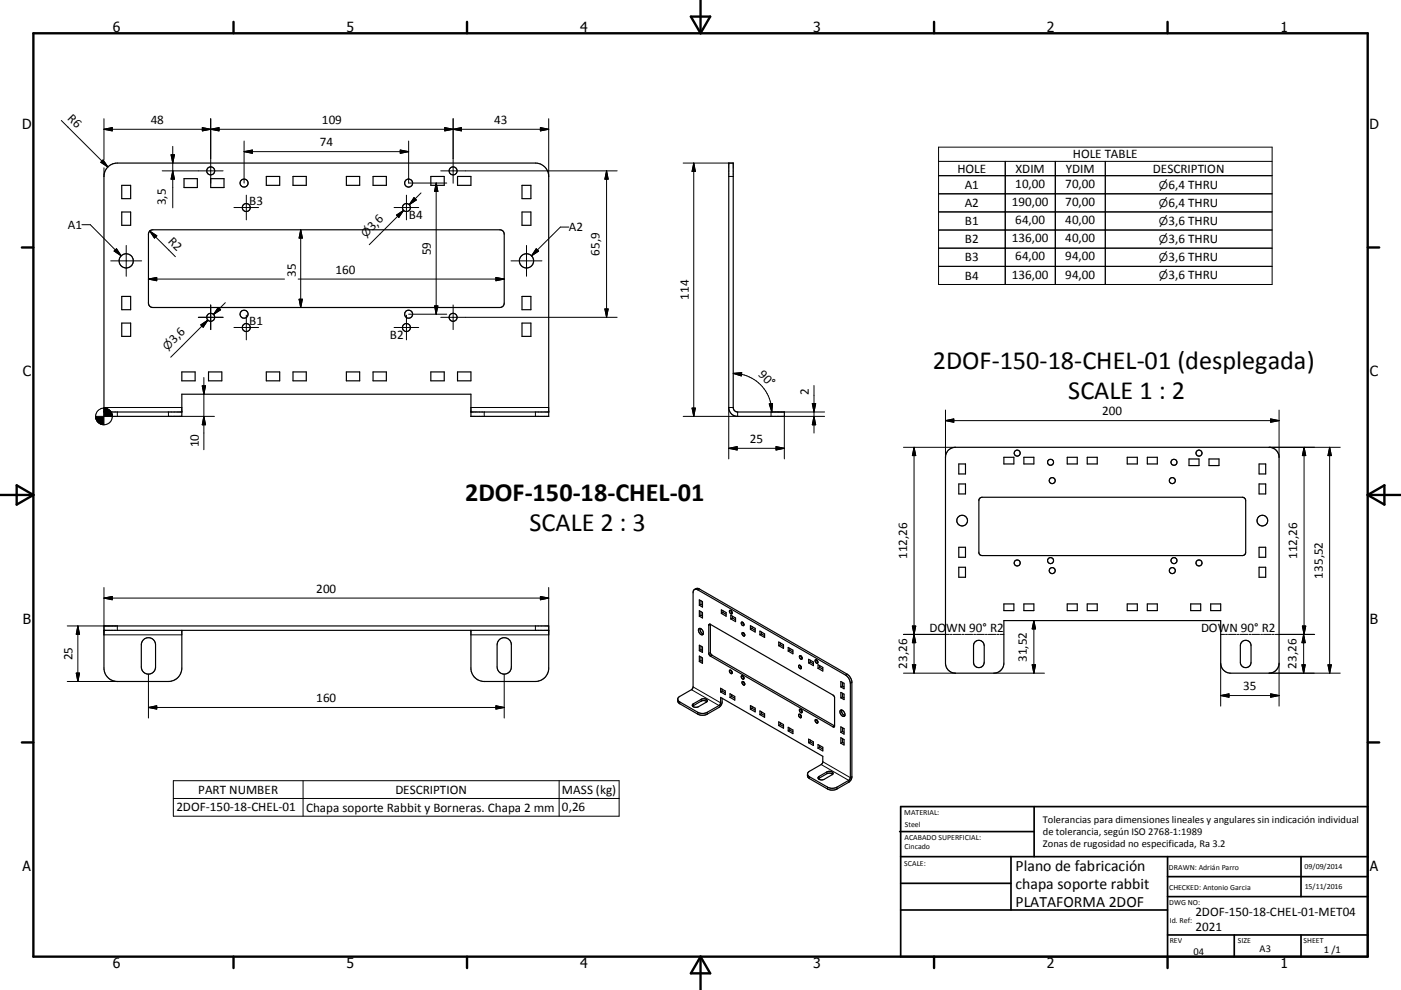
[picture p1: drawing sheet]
<svg xmlns="http://www.w3.org/2000/svg" width="420mm" height="297mm" viewBox="0 0 420 297" stroke-linecap="round" stroke-linejoin="round" font-family="sans-serif">
<g fill="none" stroke="#000" stroke-width=".36">
<path d="M32.5 49.9l1.3-.7 1.4-.3h125.3a4 4 0 0 1 4 4v72h-23.3v-6.6h-86.7v6.6h-23.3v-72l.2-1.4zM36.5 55.6h2.7v4h-2.7zM55.2 53.6h4v2.7h-4zM63.2 53.6h4v2.7h-4zM79.8 52.9h4.1v2.7h-4.1zM87.8 52.9h4v2.7h-4zM103.8 52.9h4v2.7h-4zM111.8 52.9h4v2.7h-4zM129.2 52.9h4v2.7h-4zM137.2 52.9h4v2.7h-4zM156.5 55.6h2.7v4h-2.7zM218.5 48.9h1.3v73.4a1.35 1.35 0 0 0 1.4 1.3h14v1.3h-14a2.62 2.62 0 0 1-2.7-2.6z"/>
<path d="M36.5 63.6h2.7v4h-2.7zM44.9 69.3l.9-.4h104a1.3 1.3 0 0 1 1.4 1.4v20.6a1.3 1.3 0 0 1-1.4 1.4h-104a1.3 1.3 0 0 1-1.3-1.4v-20.6zM156.5 63.6h2.7v4h-2.7zM36.5 96.9h2.7v4h-2.7zM36.5 88.9h2.7v4h-2.7zM156.5 96.9h2.7v4h-2.7zM156.5 88.9h2.7v4h-2.7zM54.5 111.6h4v2.7h-4zM62.5 111.6h4v2.7h-4zM79.8 111.6h4.1v2.7h-4.1zM87.8 111.6h4v2.7h-4zM103.8 111.6h4v2.7h-4z"/>
<path d="M111.8 111.6h4v2.7h-4zM129.2 111.6h4v2.7h-4zM137.2 111.6h4v2.7h-4zM31.2 123.6h23.3M141.2 123.6h23.3M284.3 135.1l1-.7 1.2-.2h94a2.99 2.99 0 0 1 3 3v61.8a3 3 0 0 1-3 3h-11.5a2.99 2.99 0 0 1-3-3v-12.8h-65v12.8a3 3 0 0 1-3 3h-11.5a2.99 2.99 0 0 1-3-3v-61.8l.2-1.2zM287.5 139.2h2v3h-2zM301 137.2h3v2h-3zM307 137.2h3v2h-3zM320 137.2h3v2h-3zM326 137.2h3v2h-3zM338 137.2h3v2h-3z"/>
<path d="M344 137.2h3v2h-3zM356.5 137.7h3v2h-3zM362.5 137.7h3v2h-3zM377.5 139.2h2v3h-2zM287.5 145.2h2v3h-2zM293.7 149.6l.8-.4h78.2l.6 .4 .2 .6-.1 15.7-.3 .6-.6 .2h-78.3l-.4-.2-.3-.6v-15.9zM377.5 145.2h2v3h-2zM208.2 176.9l.6-.4 .9 .2 44.3 25.6a3.4 3.4 0 0 1 1.4 2.1v28.9l-.7 1.3-3.8 2.1a3.2 3.2 0 0 1-2.8 0l-5.4-3.1a1.28 1.28 0 0 1 0-2.2l3.8-2.3 .2-.6v-1.6l-30.7-17.7v1.7l-.3 .7-3.7 2.1a2.95 2.95 0 0 1-2.8 0l-5.4-3.1-.6-.7M209.7 180l.9 .5v1.6l-.9-.5zM287.5 170.2h2v3h-2zM287.5 164.2h2v3h-2zM377.5 170.2h2v3h-2z"/>
<path d="M377.5 164.2h2v3h-2zM31.2 189.1h133.3M43.1 191.9a2.14 2.14 0 0 1 2.3-.4 2.14 2.14 0 0 1 1.2 2v6.6a2.13 2.13 0 0 1-2.1 2.1 2.13 2.13 0 0 1-2.1-2.1v-7zM54.5 189.1v11.3a4 4 0 0 1-4 4.1h-15.3a4 4 0 0 1-4-4.1v-12.6h133.3v12.6a4 4 0 0 1-4 4.1h-15.3a4 4 0 0 1-4-4.1v-11.3M149.5 192.1a2.13 2.13 0 0 1 2.4-.7 2.13 2.13 0 0 1 1.4 2.1v6.6a2.14 2.14 0 0 1-2.1 2.1 2.14 2.14 0 0 1-2.2-2.1v-6.6zM209.5 188.7a1.12 1.12 0 0 1 1.2 .5 1.12 1.12 0 0 1-.1 1.3 1.33 1.33 0 0 1-1.1-1.8zM209.7 183.2l.9 .6v1.6l-.9-.5zM209.7 193.6l.9 .5v1.6l-.9-.5zM209.7 196.8l.9 .6v1.6l-.9-.5zM209.9 188.5a1.5 1.5 0 0 0 1 1.7M210.2 194.9l.4 .3M210.2 194.9l-.5 .3"/>
<path d="M210.2 180.2v1.1M210.2 183.5v1.1M210.2 193.8v1.1M210.2 197.1v1.1M210.2 184.6l-.5 .3M210.2 184.6l.4 .3M210.2 181.3l-.5 .3M210.2 181.3l.4 .3M210.2 198.2l.4 .3M210.2 198.2l-.5 .3M212.6 187.4l.4-.1 36.9 21.3 .3 .6v8.8l-.4 .1-37-21.3-.3-.8zM213 187.3v8.4l.3 .8 36.9 21.3"/>
<path d="M216.3 183l1.4 .8v1.1l-1.4-.9zM216.8 183.2v.6M216.8 183.8l-.5 .2M216.8 183.8l.9 .5M218.8 183.1a.58 .58 0 0 1 .6 .4 .58 .58 0 0 1-.2 .7l-.4-.5zM219.1 184.6l1.4 .8v1.1l-1.4-.8zM219.1 183.2l.4 .6M219.6 184.9v.5M219.6 185.4l-.5 .3M219.6 185.4l.9 .5M222.5 189.8a.57 .57 0 0 1 .7 .3 .57 .57 0 0 1-.2 .7 .78 .78 0 0 1-.5-1zM222.7 186.7a.49 .49 0 0 0-.5 .5 .49 .49 0 0 0 .5 .5h.3l.1-.3"/>
<path d="M222.7 186.7l.4 .7M222.9 189.8l.4 .7M225 187.7l1.4 .8v1.1l-1.4-.8zM225.5 188v.5M225.5 188.5l.9 .6M225.5 188.5l-.5 .3M227.8 189.3l1.4 .9v1l-1.4-.8zM228.3 190.2l.9 .5M228.3 190.2l-.5 .2M228.3 189.6v.6M233.5 192.6l1.4 .8v1.1l-1.4-.8zM234 192.9v.5"/>
<path d="M234 193.4l-.5 .3M234 193.4l.9 .6M236.3 194.2l1.4 .9v1l-1.4-.8zM236.8 194.5v.6M236.8 195.1l-.5 .2M236.8 195.1l.9 .5M239.5 199.6a.57 .57 0 0 1 .7 .3 .57 .57 0 0 1-.2 .7 .78 .78 0 0 1-.5-1zM239.7 196.8a.57 .57 0 0 1 .7 .3 .57 .57 0 0 1-.2 .7l-.5-.5zM239.9 199.6l.4 .7M240.1 196.8l.4 .6M242.4 197.8l1.5 .8v1.1l-1.5-.8zM242.9 198.6l1 .5"/>
<path d="M242.9 198.6l-.5 .3M242.9 198.1v.5M244.4 198a.58 .58 0 0 1 .7 .3 .58 .58 0 0 1-.2 .7 .79 .79 0 0 1-.5-1zM244.9 198l.3 .7M245.3 199.4l1.4 .8v1.1l-1.4-.8zM245.7 199.7v.5M292.3 192.6a1.61 1.61 0 0 1 1.8-.4 1.61 1.61 0 0 1 1 1.5v5a1.6 1.6 0 0 1-1.6 1.6 1.6 1.6 0 0 1-1.6-1.6v-5zM301 181.2h3v2h-3zM307 181.2h3v2h-3zM320 181.2h3v2h-3zM326 181.2h3v2h-3zM338 181.2h3v2h-3z"/>
<path d="M344 181.2h3v2h-3zM357 181.2h3v2h-3zM363 181.2h3v2h-3zM372.3 192.6a1.6 1.6 0 0 1 1.8-.4 1.6 1.6 0 0 1 1 1.5v5a1.6 1.6 0 0 1-1.6 1.6 1.6 1.6 0 0 1-1.6-1.6v-5zM207.7 211.3l2.5-1.5a1.05 1.05 0 0 1 1.1-.2 1.05 1.05 0 0 1 .7 .8l-2.8 1.7a1.01 1.01 0 0 1-1.6-.7zM211.9 210.5a1.52 1.52 0 0 0-1.7-.2l-2.5 1.6M216 206.5l1.4 .8v1.1l-1.4-.8zM216.5 206.8v.5M216.5 209.5v1.3l-.6 1.1-3.9 2.4a3.2 3.2 0 0 1-2.8 0l-5.4-3.2a1.29 1.29 0 0 1 0-2.2l3.5-2 .5-.8v-28.3a.86 .86 0 0 1 .4-.9 .86 .86 0 0 1 1 .1l44.3 25.5a3.1 3.1 0 0 1 1.4 2.5v28.6l-.3 .4-3.9 2.3-1.4 .2-.9-.2-5.7-3.3-.6-.7M216.5 207.3l-.5 .3M216.5 207.3l.9 .6M218.8 201.1a.58 .58 0 0 1 .6 .3 .58 .58 0 0 1-.2 .7l-.4-.4z"/>
<path d="M218.9 208.1l1.4 .8v1.1l-1.4-.8zM219.1 201.1l.4 .7M219.4 208.4v.5M219.4 208.9l-.5 .3M219.4 208.9l.9 .6M222.3 202.8a.57 .57 0 0 1 .7 .3 .57 .57 0 0 1-.2 .7 .77 .77 0 0 1-.5-1zM222.5 204.5a.59 .59 0 0 1 .7 .3 .59 .59 0 0 1-.2 .7 .79 .79 0 0 1-.5-1zM222.7 202.8l.4 .6M222.9 204.6l.4 .6M225 211.7l1.4 .8v1.1l-1.4-.8zM225.5 211.9v.6M225.5 212.5l-.5 .3"/>
<path d="M225.5 212.5l.9 .5M227.8 213.3l1.4 .8v1.1l-1.4-.8zM228.3 213.6v.5M228.3 214.1l-.5 .3M228.3 214.1l.9 .6M233.5 216.6l1.4 .8v1.1l-1.4-.8zM234 216.8v.6M234 217.4l-.5 .3M234 217.4l.9 .5M236.3 218.2l1.4 .8v1.1l-1.4-.8zM236.8 219l.9 .6M236.8 219l-.5 .3"/>
<path d="M236.8 218.5v.5M239.5 214.3a.59 .59 0 0 1 .6 .3 .59 .59 0 0 1-.1 .7 .79 .79 0 0 1-.5-1zM239.7 212.8a.58 .58 0 0 1 .7 .3 .58 .58 0 0 1-.2 .8l-.5-.7zM239.9 214.3l.4 .7M240.1 212.8l.4 .7M244.4 215.9a.59 .59 0 0 1 .7 .3 .59 .59 0 0 1-.2 .7 .79 .79 0 0 1-.5-1zM244.9 216l.3 .6M245.7 200.2l1 .6M245.7 200.2l-.4 .3M251.9 213.1a1.13 1.13 0 0 1 1.2 .6 1.13 1.13 0 0 1-.1 1.2 1.37 1.37 0 0 1-1.1-1.8zM252.1 204.5l1 .5v1.6l-1-.5zM252.1 207.7l1 .6v1.6l-1-.5z"/>
<path d="M252.1 218.1l1 .5v1.6l-1-.5zM252.3 213a1.52 1.52 0 0 0 1 1.7M252.6 204.7v1.1M252.6 208v1.1M252.6 218.3v1.1M252.6 209.1l.5 .3M252.6 209.1l-.5 .3M252.6 205.8l.5 .3M252.6 205.8l-.5 .3M252.6 219.4l.5 .3M252.6 219.4l-.5 .3M242.4 221.8l1.5 .8v1.1l-1.5-.9z"/>
<path d="M242.9 222v.6M242.9 222.6l-.5 .2M242.9 222.6l1 .5M245.3 223.4l1.4 .8v1.1l-1.4-.8zM245.3 233.2l2.6-1.6a1.08 1.08 0 0 1 1.8 .6l-2.6 1.6a1.08 1.08 0 0 1-1.8-.6zM245.7 223.7v.5M245.7 224.2l-.4 .3M245.7 224.2l1 .5M249.7 232.3a1.63 1.63 0 0 0-1.8-.2l-2.5 1.5M252.1 221.3l1 .6v1.6l-1-.5zM252.6 222.7l.5 .3M252.6 222.7l-.5 .3"/>
<path d="M252.6 221.6v1.1"/>
<circle cx="63.2" cy="51.3" r="1.21"/>
<circle cx="73.2" cy="54.9" r="1.21"/>
<circle cx="122.5" cy="54.9" r="1.21"/>
<circle cx="135.8" cy="51.3" r="1.2"/>
<circle cx="37.8" cy="78.3" r="2.14"/>
<circle cx="73.8" cy="62.3" r="1.2"/>
<circle cx="121.8" cy="62.3" r="1.2"/>
<circle cx="157.9" cy="78.3" r="2.13"/>
<circle cx="63.2" cy="95.2" r="1.2"/>
<circle cx="73.2" cy="94.3" r="1.2"/>
<circle cx="73.8" cy="98.3" r="1.2"/>
<circle cx="121.8" cy="98.3" r="1.2"/>
<circle cx="122.5" cy="94.3" r="1.21"/>
<circle cx="135.8" cy="95.2" r="1.2"/>
<circle cx="305" cy="135.9" r=".9"/>
<circle cx="315" cy="138.7" r=".9"/>
<circle cx="352" cy="138.7" r=".9"/>
<circle cx="359.5" cy="135.9" r=".9"/>
<circle cx="288.5" cy="156.2" r="1.61"/>
<circle cx="315.5" cy="144.2" r=".9"/>
<circle cx="351.5" cy="144.2" r=".9"/>
<circle cx="378.5" cy="156.2" r="1.6"/>
<circle cx="305" cy="168.9" r=".89"/>
<circle cx="315" cy="168.2" r=".9"/>
<circle cx="315.5" cy="171.2" r=".9"/>
<circle cx="351.5" cy="171.2" r=".89"/>
<circle cx="352" cy="168.2" r=".9"/>
<circle cx="359.5" cy="168.9" r=".9"/>
</g>
<g fill="none" stroke="#000" stroke-width=".3">
<path d="M18.4 36.1l13.9 14M31.2 38.8h133.3M31.2 38.8l2.5-.5v1zM31.2 35.6v12.3M60.7 38.3l2.5 .5-2.5 .5zM63.2 38.8l2.5-.5v1zM63.2 35.6v19.4M133.3 38.3l2.6 .5-2.6 .5zM135.9 35.6v19.4M135.9 38.8l2.4-.5v1zM162 38.3l2.5 .5-2.5 .5zM164.5 35.6v17.3"/>
<path d="M30.9 48l1.4 2.1-2.1-1.4zM31.2 50.3v2.6M48.6 51.3h18.3M51.3 46.4h1l-.5 2.5zM51.8 51.3l.5 2.4h-1zM51.8 43.9v18.5M73.2 45.5h49.3M73.2 45.5l2.5-.5v1zM73.2 42.3v12.6M73.8 58.6v7.4M120 45l2.5 .5-2.5 .5zM121.9 58.6v7.4"/>
<path d="M122.5 42.3v12.6h11.4M124.1 59.3l.7 .7-2.1 1.4zM126.2 57.9l-3.5 3.5M130.8 54.9v39.4M130.8 54.9l.5 2.5h-1zM132.1 51.3h52.9M181.9 51.3v43.9M181.9 51.3l.4 2.4h-1zM204.8 48.9h15M208 48.9v76M208 48.9l.5 2.5h-1zM218.5 52.9h1.3"/>
<path d="M281.4 48.4h100M281.4 52.7h100M281.4 58.1h100M281.4 44.1h100v41.2h-100zM301.4 48.4v36.9M316.4 48.4v36.9M331.4 48.4v36.9M24.6 67.4h2.5l9.2 9.3M33.2 78.3h9.3M34.2 75.3l.7-.7 1.4 2.1zM37.8 73.6v9.3M44.9 69.3l7.7 7.7"/>
<path d="M44.9 69.3l2.1 1.4-.7 .7zM45.8 70.3h.1M70.1 62.3h7.4M90.2 68.9v23.4M90.2 68.9l.5 2.5h-1zM118.1 62.3h7.4M118.9 64.5l2.1-1.4-1.4 2.1zM121 63.1l-10.3 10.3M153.2 78.3h9.3M157.9 73.6v9.3M160.8 74.6l.7 .7-2.2 1.5zM170.5 68.1h-2.5l-8.7 8.7"/>
<path d="M281.4 63.6h100M281.4 69h100M281.4 74.5h100M281.4 79.9h100M44.5 83.7h40.8M44.5 83.7l2.5-.5v1zM59.5 95.2h7.4M60.2 97.5l2.1-1.5-1.4 2.2zM62.3 96l-1.7 1.8M62.3 96l-11.1 11.2M63.2 91.5v7.4M65.4 92.2l.7 .7-2.1 1.4z"/>
<path d="M67.5 90.8l-3.5 3.5M70.1 98.3h7.4M73.8 94.6v7.4M89.4 83.7h61.8M89.7 89.8h1l-.5 2.5zM118.1 98.3h7.4M121.9 94.6v7.4M122.5 94.3h11.4M130.3 91.8h1l-.5 2.5zM132.1 95.2h52.9M135.9 91.5v7.4M148.7 83.2l2.5 .5-2.5 .5z"/>
<path d="M181.3 92.7h1l-.4 2.5zM60.6 115.8h1l-.5 2.5zM61.1 113.3v21.6M219.8 112a11.8 11.8 0 0 1 8.2 3.4 11.6 11.6 0 0 1 3.4 8.2M219.8 112l2.6-.2-.2 1zM244 115.6v14.3M31.2 122.3h23.3M35.2 123.6v1.3M50.5 123.6v1.3h13.8M61.1 124.9l.5 2.5h-1zM141.2 122.3h23.3M145.2 123.6v1.3"/>
<path d="M160.5 123.6v1.3M207.5 122.4h1l-.5 2.5zM218.5 134.5h16.7M218.5 134.5l2.5-.5v1zM219.8 122.3h-1.3v15.4M221.2 123.6v1.3h-16.4M230.6 121.2l1-.1-.2 2.5zM232.7 134l2.5 .5-2.5 .5zM234.6 123.6h-3.4v1.3M235.2 123.6h12M243.5 121.1h1l-.5 2.5zM244 124.9l.5 2.5h-1z"/>
<path d="M247.2 124.9h-12v12.8M270.9 134.2h15.6M274 134.2l.5 2.5h-1zM274 134.2v67.8M283.5 126.2h100M283.5 126.2l2.5-.5v1zM283.5 123v14.2M380.5 134.2h21.3M381 125.7l2.5 .5-2.5 .5zM383.5 123v14.2M391 134.2v56.1M391 134.2l.5 2.5h-1z"/>
<path d="M398.6 134.2l.6 2.5h-1.1zM398.6 134.2v67.8M31.2 176.3v14.2h23.3M31.2 179.4l2.5-.5v1zM31.2 179.4h133.3M162 178.9l2.5 .5-2.5 .5zM164.5 176.3v14.2h-23.3M209.7 176.7l-.5 .3M20.2 187.8h15v1.3M23.3 187.8l.5 2.5h-.9zM23.3 187.8v16.7M160.5 187.8v1.3"/>
<path d="M213 195.7l-.5 .3M213 187.3l-.5 .3M213.5 196.6l-.5 .2M270.9 190.3h13.7M273.5 187.8h1l-1 5h1zM273.5 199.4h1l-.5 2.6zM284.9 190.3h.6M285.8 190.3h2.3M288.4 190.3h.6M289.3 190.3h2.3M291.9 190.3h.6M292.8 190.3h2.3"/>
<path d="M295.4 190.3h.6M296.3 190.3h2.3M298.9 190.3h.6M299.8 190.3h1.2M309.5 199.4h1l-.5 2.6zM310 186.2v15.8M310 186.2l.5 2.5h-1zM366 190.3h1.1M366 199v12.8M367.4 190.3h.6M368.3 190.3h2.3M370.9 190.3h.6"/>
<path d="M371.8 190.3h2.3M374.4 190.3h.6M375.3 190.3h2.3M377.9 190.3h.6M378.8 190.3h2.3M381.4 190.3h.6M382.3 190.3h11.8M383.5 199v12.8M390.3 199.4h1l-.5 2.6zM390.5 187.8h1l-.5 2.5zM390.8 190.3v11.7M390.8 190.3l.5 2.5h-1z"/>
<path d="M398.1 199.4h1.1l-.6 2.6zM20.2 204.5h15M22.9 201.9h.9l-.5 2.6zM44.5 212.2l2.5-.5v1zM44.5 212.2h106.7M44.5 202.2v13.2M148.7 211.7l2.5 .5-2.5 .5zM151.2 202.2v13.2M203.8 210.6v.5M207.3 206.9l8.3 4.8M207.8 206.1l8.2 4.8M207.9 211.2v.5"/>
<path d="M209.2 213.7v.6M210.2 209.8v.5M212 213.7v.6M250.2 217.8l-.4 .3M254 202.3l-.5 .2M255.4 204.7l-.5 .3M270.9 202h15.6M298 202h15.1M366 208.7h17.5M366 208.7l2.5-.5v1zM380.5 202h21.3M381 208.2l2.5 .5-2.5 .5z"/>
<path d="M52 234.2h133.6v10.7h-133.6zM52 239.6h133.6M90.9 234.2v10.7M167.6 234.2v10.7M242.7 233v.6M245.6 232.9v.6M246.2 229.4l8.3 4.7v.6M246.7 228.5l8.2 4.8 .5-.3M247.9 231.6v.5M248.1 236.2v.5M250.9 236.2v.5"/>
<circle cx="31.2" cy="124.9" r="2.49"/>
</g>
<g fill="none" stroke="#000" stroke-width=".71">
<path d="M10 10h400v277h-400zM70 6.6v3.4M140 6.6v3.4M207.1 5h5.8l-2.9 5zM210 0v10M280 6.6v3.4M350 6.6v3.4M6.6 74.2h3.4M410 74.2h3.5M0 148.5h10M5 145.6l5 2.9-5 2.9zM410 148.5h10.1"/>
<path d="M410 148.5l5.1-2.9v5.8zM6.6 222.7h3.4M410 222.7h3.5M70 287v3.4M140 287v3.4M210 287v10M210 287l2.9 5h-5.8zM280 287v3.4M350 287v3.4"/>
</g>
<g fill="none" stroke="#000" stroke-width=".51">
<path d="M269.7 249.5h40.3M270 242h140v45h-140zM270 257h140M303.1 257v16M310 242v15M350 257v30M390.1 257v12M270 265h33.1M270 273h80M350 269h60M350 263h60M350 280.5h60"/>
<path d="M370 280.5v6.5M390.1 280.5v6.5"/>
</g>
<g fill="#000" stroke="#000" stroke-width=".3">
<path d="M31.2 38.8l2.5-.5v1zM60.7 38.3l2.5 .5-2.5 .5zM63.2 38.8l2.5-.5v1zM133.3 38.3l2.6 .5-2.6 .5zM135.9 38.8l2.4-.5v1zM162 38.3l2.5 .5-2.5 .5zM30.9 48l1.4 2.1-2.1-1.4zM51.3 46.4h1l-.5 2.5zM51.8 51.3l.5 2.4h-1zM73.2 45.5l2.5-.5v1zM120 45l2.5 .5-2.5 .5zM124.1 59.3l.7 .7-2.1 1.4z"/>
<path d="M130.8 54.9l.5 2.5h-1zM181.9 51.3l.4 2.4h-1zM208 48.9l.5 2.5h-1zM34.2 75.3l.7-.7 1.4 2.1zM44.9 69.3l2.1 1.4-.7 .7zM90.2 68.9l.5 2.5h-1zM118.9 64.5l2.1-1.4-1.4 2.1zM160.8 74.6l.7 .7-2.2 1.5zM44.5 83.7l2.5-.5v1zM60.2 97.5l2.1-1.5-1.4 2.2zM65.4 92.2l.7 .7-2.1 1.4zM89.7 89.8h1l-.5 2.5z"/>
<path d="M130.3 91.8h1l-.5 2.5zM148.7 83.2l2.5 .5-2.5 .5zM181.3 92.7h1l-.4 2.5zM60.6 115.8h1l-.5 2.5zM219.8 112l2.6-.2-.2 1zM28.7 124.9l.1 .7zM28.7 124.9l.2 1.1zM28.7 124.9l.4 1.4zM28.7 124.9l.6 1.7zM28.7 124.9l.8 1.9zM28.7 124.9l1.1 2.1zM28.7 124.9l1.4 2.3-.3-.2z"/>
<path d="M28.7 124.9l1.8 2.4-.4-.1zM28.7 124.9l2.1 2.5-.3-.1zM28.7 124.9l2.5 2.5h-.4zM31.2 122.4l2.5 2.5h-2.5zM28.7 124.9h2.5v2.5zM33.6 124.2l.1 .7zM33.5 123.9l.2 1zM33.3 123.6l.4 1.3zM33 123.3l.7 1.6zM32.8 123l.9 1.9zM32.5 122.8l1.2 2.1zM32.2 122.7l.3 .1 1.2 2.1z"/>
<path d="M31.9 122.5l.3 .2 1.5 2.2zM31.5 122.5h.4l1.8 2.4zM31.2 122.4l.3 .1 2.2 2.4zM61.1 124.9l.5 2.5h-1zM207.5 122.4h1l-.5 2.5zM218.5 134.5l2.5-.5v1zM230.6 121.2l1-.1-.2 2.5zM232.7 134l2.5 .5-2.5 .5zM243.5 121.1h1l-.5 2.5zM244 124.9l.5 2.5h-1zM274 134.2l.5 2.5h-1zM283.5 126.2l2.5-.5v1z"/>
<path d="M381 125.7l2.5 .5-2.5 .5zM391 134.2l.5 2.5h-1zM398.6 134.2l.6 2.5h-1.1zM31.2 179.4l2.5-.5v1zM162 178.9l2.5 .5-2.5 .5zM23.3 187.8l.5 2.5h-.9zM273.5 199.4h1l-.5 2.6zM273.5 187.8h1l-.5 2.5zM274 190.3l.5 2.5h-1zM309.5 199.4h1l-.5 2.6zM310 186.2l.5 2.5h-1zM390.3 199.4h1l-.5 2.6z"/>
<path d="M390.5 187.8h1l-.5 2.5zM390.8 190.3l.5 2.5h-1zM398.1 199.4h1.1l-.6 2.6zM22.9 201.9h.9l-.5 2.6zM44.5 212.2l2.5-.5v1zM148.7 211.7l2.5 .5-2.5 .5zM366 208.7l2.5-.5v1zM381 208.2l2.5 .5-2.5 .5z"/>
</g>
<g font-size="7.9">
<text x="279.7" y="110.8">2DOF-150-18-CHEL-01 (desplegada)</text>
<text x="320.3" y="119.8">SCALE 1 : 2</text>
<text x="139.4" y="150.3">2DOF-150-18-CHEL-01</text>
<text x="158.7" y="159.3">SCALE 2 : 3</text>
</g>
<g font-size="4.7">
<text x="304.5" y="261.2">Plano de fabricación</text>
<text x="304.5" y="266.6">chapa soporte rabbit</text>
<text x="304.5" y="272">PLATAFORMA 2DOF</text>
</g>
<g font-size="4.2">
<text x="33.9" y="9.6">6</text>
<text x="103.9" y="9.6">5</text>
<text x="173.9" y="9.6">4</text>
<text x="243.8" y="9.6">3</text>
<text x="313.9" y="9.6">2</text>
<text x="383.9" y="9.6">1</text>
<text x="6.7" y="38.7">D</text>
<text x="410.5" y="38.7">D</text>
<text x="6.9" y="112.9">C</text>
<text x="410.7" y="112.9">C</text>
<text x="6.9" y="187.1">B</text>
<text x="410.7" y="187.1">B</text>
<text x="6.8" y="261.4">A</text>
<text x="410.7" y="261.4">A</text>
<text x="33.9" y="290.4">6</text>
<text x="103.9" y="290.4">5</text>
<text x="173.9" y="290.4">4</text>
<text x="243.8" y="290.4">3</text>
<text x="313.9" y="290.4">2</text>
<text x="383.9" y="290.4">1</text>
</g>
<g font-size="3.9">
<text x="20.1" y="35.6" transform="rotate(45 20.1 35.6)">R6</text>
<text x="45.2" y="37.3">48</text>
<text x="96.5" y="37.3">109</text>
<text x="148.2" y="37.3">43</text>
<text x="95.8" y="43.9">74</text>
<text x="321.6" y="47.5">HOLE TABLE</text>
<text x="287" y="51.8">HOLE</text>
<text x="304.5" y="51.8">XDIM</text>
<text x="319.5" y="51.8">YDIM</text>
<text x="345.6" y="51.8">DESCRIPTION</text>
<text x="289.2" y="56.6">A1</text>
<text x="304.4" y="56.4">10,00</text>
<text x="319.4" y="56.4">70,00</text>
<text x="350.4" y="56.6">6,4 THRU</text>
<text x="49.7" y="61.6" transform="rotate(-90 49.7 61.6)">3,5</text>
<text x="74.7" y="61.4">B3</text>
<text x="122.6" y="65.7">B4</text>
<text x="289.2" y="62.1">A2</text>
<text x="303.4" y="61.9">190,00</text>
<text x="319.4" y="61.9">70,00</text>
<text x="350.4" y="62.1">6,4 THRU</text>
<text x="20.3" y="68.7">A1</text>
<text x="111.7" y="69.4" transform="rotate(-45 111.7 69.4)">3,6</text>
<text x="170.5" y="69.4">A2</text>
<text x="289.3" y="67.6">B1</text>
<text x="304.4" y="67.3">64,00</text>
<text x="319.4" y="67.3">40,00</text>
<text x="350.4" y="67.5">3,6 THRU</text>
<text x="50.2" y="72.5" transform="rotate(45 50.2 72.5)">R2</text>
<text x="129.2" y="76.6" transform="rotate(-90 129.2 76.6)">59</text>
<text x="179.7" y="76.7" transform="rotate(-90 179.7 76.7)">65,9</text>
<text x="289.3" y="73">B2</text>
<text x="303.4" y="72.7">136,00</text>
<text x="319.4" y="72.7">40,00</text>
<text x="350.4" y="73">3,6 THRU</text>
<text x="88.6" y="83.1" transform="rotate(-90 88.6 83.1)">35</text>
<text x="100.6" y="82.2">160</text>
<text x="289.3" y="78.4">B3</text>
<text x="289.3" y="83.9">B4</text>
<text x="303.4" y="83.7">136,00</text>
<text x="304.4" y="78.1">64,00</text>
<text x="319.4" y="78.1">94,00</text>
<text x="319.4" y="83.7">94,00</text>
<text x="350.4" y="78.4">3,6 THRU</text>
<text x="350.4" y="83.8">3,6 THRU</text>
<text x="206.5" y="89.9" transform="rotate(-90 206.5 89.9)">114</text>
<text x="74.7" y="97.5">B1</text>
<text x="116.8" y="101.7">B2</text>
<text x="52.2" y="103.1" transform="rotate(-45 52.2 103.1)">3,6</text>
<text x="227.2" y="112.4" transform="rotate(45 227.2 112.4)">90°</text>
<text x="242.5" y="118.4" transform="rotate(-90 242.5 118.4)">2</text>
<text x="330.5" y="124.6">200</text>
<text x="59.6" y="134.2" transform="rotate(-90 59.6 134.2)">10</text>
<text x="224.8" y="132.9">25</text>
<text x="271.9" y="167.7" transform="rotate(-90 271.9 167.7)">112,26</text>
<text x="388.9" y="167.7" transform="rotate(-90 388.9 167.7)">112,26</text>
<text x="396.6" y="173.6" transform="rotate(-90 396.6 173.6)">135,52</text>
<text x="94.8" y="177.9">200</text>
<text x="278.6" y="189.5">DO</text>
<text x="283.6" y="189.5">WN 90° R2</text>
<text x="360.1" y="189.5">DOWN 90° R2</text>
<text x="21.8" y="198.1" transform="rotate(-90 21.8 198.1)">25</text>
<text x="271.9" y="200.7" transform="rotate(-90 271.9 200.7)">23,26</text>
<text x="307.8" y="198.5" transform="rotate(-90 307.8 198.5)">31,52</text>
<text x="388.7" y="200.7" transform="rotate(-90 388.7 200.7)">23,26</text>
<text x="372.7" y="207.1">35</text>
<text x="94.8" y="210.7">160</text>
<text x="59.4" y="238.2">PART NUMBER</text>
<text x="118.5" y="238.2">DESCRIPTION</text>
<text x="168.5" y="238.3">MASS (kg)</text>
<text x="52.9" y="243.4">2DOF-150-18-CHEL-01</text>
<text x="91.8" y="243.5">Chapa soporte Rabbit y Borneras. Chapa 2 mm</text>
<text x="168.5" y="243.4">0,26</text>
<text x="358.4" y="274.9">2DOF-150-18-CHEL-01-MET04</text>
<text x="358.4" y="279.4">2021</text>
</g>
<g font-size="3.3">
<text x="347.5" y="56.6">⌀</text>
<text x="347.5" y="62.1">⌀</text>
<text x="109.7" y="71.4" transform="rotate(-45 109.7 71.4)">⌀</text>
<text x="347.5" y="67.5">⌀</text>
<text x="347.5" y="73">⌀</text>
<text x="347.5" y="78.4">⌀</text>
<text x="347.5" y="83.8">⌀</text>
<text x="50.2" y="105.2" transform="rotate(-45 50.2 105.2)">⌀</text>
</g>
<g font-size="3.1">
<text x="312.7" y="246.8">Tolerancias para dimensiones lineales y angulares sin indicación individual</text>
<text x="312.7" y="250.4">de tolerancia, según ISO 2768-1:1989</text>
<text x="312.7" y="254">Zonas de rugosidad no especificada, Ra 3.2</text>
<text x="357.8" y="286.5">04</text>
<text x="377.6" y="285.6">A3</text>
<text x="396.9" y="285.9">1 /1</text>
</g>
<g font-size="2.4">
<text x="271.1" y="244.4">MATERIAL:</text>
<text x="271.2" y="252">ACABADO SUPERFICIAL:</text>
<text x="271.3" y="248">Steel</text>
<text x="271.2" y="254.7">Cincado</text>
<text x="271.1" y="259.7">SCALE:</text>
<text x="350.4" y="260.9">DRAWN: Adrián Parro</text>
<text x="391.1" y="260.6">09/09/2014</text>
<text x="350.5" y="267">CHECKED: Antonio Garcia</text>
<text x="391.2" y="266.7">15/11/2016</text>
<text x="350.5" y="271.4">DWG NO:</text>
<text x="350.7" y="276.9">Id. Ref:</text>
<text x="350.7" y="282.8">REV</text>
<text x="371.1" y="282.9">SIZE</text>
<text x="390.8" y="283">SHEET</text>
</g>
</svg>
